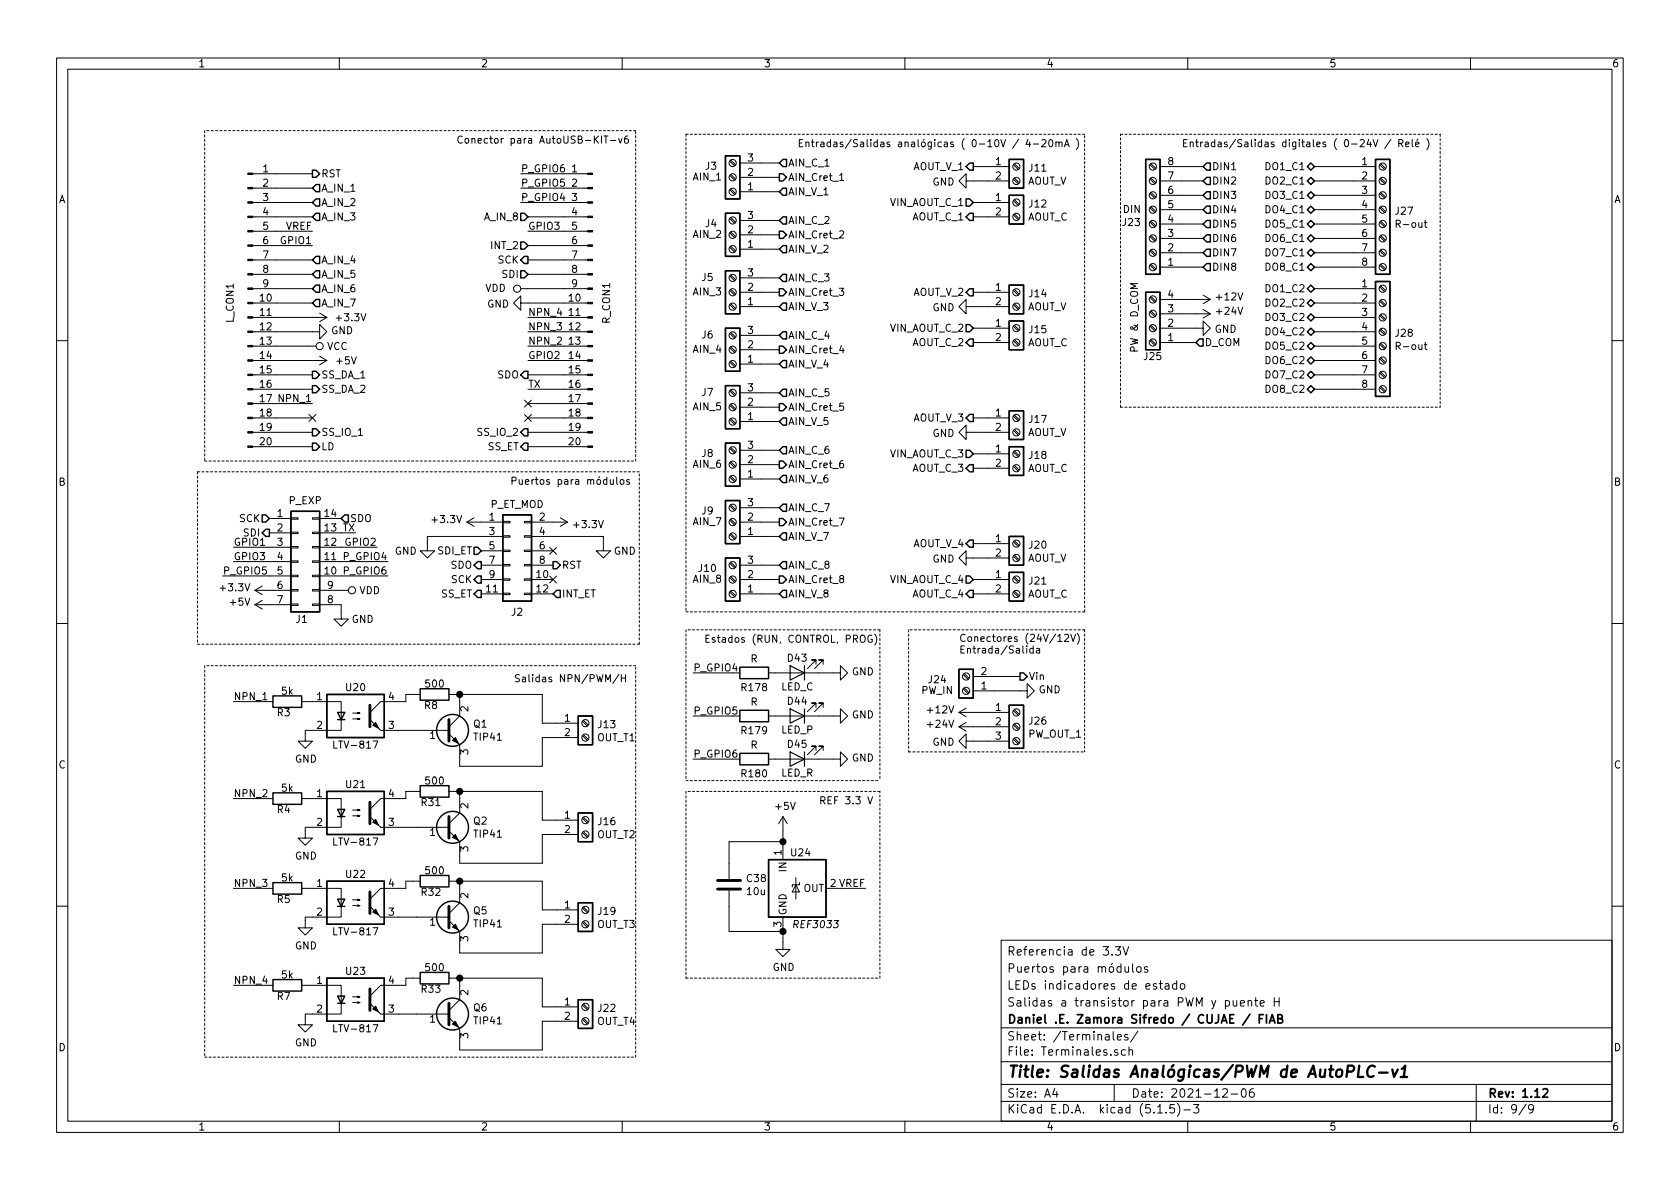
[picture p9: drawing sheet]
<svg xmlns="http://www.w3.org/2000/svg" width="297mm" height="210mm" viewBox="0 0 297 210" stroke-linecap="round" stroke-linejoin="round" font-family="sans-serif">
<g fill="none" stroke="#000" stroke-width=".18">
<path d="M10 10.3h277v189.9h-277zM12 12.2h273v186.1h-273zM60 10.3v1.9M110 10.3v1.9M160 10.3v1.9M210 10.3v1.9M260 10.3v1.9M44.7 35.8h10.5M44.7 38.3h10.5M44.7 33.3h10.5M44.7 30.7h10.5M92.1 35.8h11.8"/>
<path d="M92.1 33.3h11.8M92.1 30.7h11.8M93.3 38.3h10.6M106.3 24v1.3M106.8 24h.7M107.1 24v1.3M107.9 24.8h1M109.4 24.5l.3 .8 .3-.8M111 24l-.4 .1a.87 .87 0 0 0 0 1.2l.5-.1v-.5l-.5-.2-.2 .3M129 38.7l.9 .8M129 28.5l.9 .8M129 31l.9 .9"/>
<path d="M129 33.6l.9 .8M129.2 38.5l.9 .8M129.2 28.3l.9 .9M129.2 30.9l.9 .8M129.2 33.4l.9 .8M130.8 39h7M130.8 33.9h7M130.8 31.4h7M130.8 28.8h7M148.5 31.9h.7M170.8 32v-1.3l-1.3 1.3 1.3 1.3v-1.3h7.6M172.1 35.8h6.3"/>
<path d="M172.1 38.3h6.3M172.1 29.5h6.3M179.2 38l.8 .9M179.2 35.5l.8 .8M179.2 31.7l.8 .8M179.2 29.1l.8 .9M179.3 29l.9 .8M179.3 31.5l.9 .8M179.3 37.8l.9 .9M179.3 35.3l.9 .8M180.1 24.6l-1.1 1.7M181.7 24.6l-.3 .9h.8"/>
<path d="M182 25.1v.9M182.7 25.5h1M184.2 24.8l.5-.1 .2 .3v.2l-.8 .8h.8M185.5 24.8l.2-.1a.67 .67 0 0 1 .5 .6 .67 .67 0 0 1-.5 .7l-.3-.5zM186.7 25.2l.2-.1 .3 .1v.8M186.7 25.1v.9M187.2 25.3l.2-.2 .3 .1 .1 .8M188.2 26l.4-1.3 .5 1.3M188.3 25.6h.6M190.3 24.5a1.47 1.47 0 0 1 0 1.9M203.3 29.1l.9 .9M203.3 31.7l.9 .8"/>
<path d="M203.3 34.2l.9 .8M203.3 36.7l.9 .9M203.3 39.3l.9 .8M203.5 29l.9 .8M203.5 31.5l.9 .8M203.5 34l.9 .9M203.5 36.6l.9 .8M203.5 39.1l.9 .8M205.1 29.5h7.6M205.1 32h7.6M205.1 39.6h7.6M205.1 37.1h7.6"/>
<path d="M205.1 34.5h7.6M232.4 29.5h10.8M232.4 32h10.8M232.4 39.6h10.8M232.4 37.1h10.8M232.4 34.5h10.8M242 24.6l-.3 .9h.8M242.3 25.1v.9M242.8 24.7l.4 1.3 .4-1.3M243.9 39.3l.9 .8M243.9 36.7l.9 .9M243.9 34.2l.9 .8"/>
<path d="M243.9 31.7l.9 .8M243.9 29.1l.9 .9M244.1 39.1l.9 .8M244.1 36.6l.9 .8M244.1 34l.9 .9M244.1 31.5l.9 .8M244.1 29l.9 .8M245.9 24.6l-1.1 1.7M247.3 25.3h.6l.2-.2-.1-.3-.2-.1h-.5v1.3M247.6 25.3l.5 .7M248.5 25.5l.6-.1v-.2l-.4-.1-.2 .2 .1 .6h.5M249.7 24.7v1.1l.2 .2"/>
<path d="M250.3 25.5l.6-.1-.1-.2-.3-.1-.2 .2v.6h.5M250.7 24.6l-.2 .2M251.8 39.4h.5M252 38.9v1.1l.3 .2M252.3 24.5a1.4 1.4 0 0 1 0 1.9M44.7 58.7h11.8v-1.3l1.3 1.3-1.3 1.2v-1.2M44.7 56.1h13.1M44.7 53.6h10.5M44.7 51h10.5M44.7 48.5h10.5M44.7 46h10.5M44.7 43.4h10.5"/>
<path d="M44.7 40.9h10.5M56.5 55.4l1.3 .7M57.8 56.1l-1.3 .8M92.1 53.6v-1.3l-1.3 1.3 1.3 1.3v-1.3h11.8M92.1 51h11.8M93.3 58.7h10.6M93.3 56.1h10.6M93.3 48.5h10.6M93.3 46h10.6M93.3 43.4h10.6M93.3 40.9h10.6M129 59l.9 .8"/>
<path d="M129 48.8l.9 .9M129 51.4l.9 .8M129 53.9l.9 .8M129 41.2l.9 .8M129 43.7l.9 .9M129.2 58.8l.9 .8M129.2 48.6l.9 .9M129.2 51.2l.9 .8M129.2 53.7l.9 .9M129.2 41l.9 .9M129.2 43.6l.9 .8M130.8 59.3h7"/>
<path d="M130.8 54.2h7M130.8 51.7h7M130.8 49.1h7M130.8 44.1h7M130.8 41.5h7M148.4 51h.8l-.4 .5 .3 .1v.5l-.2 .1-.5-.1M148.5 40.9l.4-.1 .3 .4-.1 .2-.7 .7h.8M170.8 54.2v-1.2l-1.3 1.2 1.3 1.3v-1.3h7.6M172.1 51.7h6.3M172.1 58h6.3M179.2 57.7l.8 .8M179.2 53.9l.8 .8"/>
<path d="M179.2 51.4l.8 .8M179.3 57.5l.9 .9M179.3 53.7l.9 .9M179.3 51.2l.9 .8M203.3 52.6l.9 .9M203.3 55.2l.9 .8M203.3 57.7l.9 .8M203.3 41.8l.9 .9M203.3 44.4l.9 .8M203.3 46.9l.9 .8M203.5 52.4l.9 .9M203.5 55l.9 .8"/>
<path d="M203.5 57.5l.9 .9M203.5 41.7l.9 .8M203.5 44.2l.9 .8M203.5 46.7l.9 .9M205.1 58h7.6v1.3l1.3-1.3-1.3-1.2v1.2M205.1 55.5h8.9M205.1 53h8.9M205.1 47.2h7.6M205.1 44.7h7.6M205.1 42.2h7.6M212.7 54.7l1.3 .8M212.7 52.2l1.3 .8"/>
<path d="M214 55.5l-1.3 .8M214 53l-1.3 .7M232.4 58.7h10.8M232.4 56.1h10.8M232.4 53.6h10.8M232.4 51h10.8M232.4 47.2h10.8M232.4 44.7h10.8M232.4 42.2h10.8M243.9 58.3l.9 .9M243.9 55.8l.9 .8M243.9 53.3l.9 .8"/>
<path d="M243.9 50.7l.9 .9M243.9 46.9l.9 .8M243.9 44.4l.9 .8M243.9 41.8l.9 .9M244.1 58.2l.9 .8M244.1 55.6l.9 .9M244.1 53.1l.9 .8M244.1 50.5l.9 .9M244.1 46.7l.9 .9M244.1 44.2l.9 .8M244.1 41.7l.9 .8M10 60.2h2"/>
<path d="M44.7 73.9h10.5M44.7 76.4h10.5M44.7 63.7h13.1M44.7 79h10.5M44.7 71.4h10.5M44.7 68.8h10.5M44.7 66.3h10.5M44.7 61.2h11.2M54.6 73.3l1.3 1.2M55.9 73.3l-1.3 1.2M56.5 63l1.3 .7M57.8 63.7l-1.3 .8"/>
<path d="M92.7 73.3l1.3 1.2M92.7 70.8l1.3 1.2M93.3 73.9h10.6M93.3 76.4h10.6M93.3 63.7h10.6M93.3 79h10.6M93.3 71.4h10.6M93.3 68.8h10.6M93.3 66.3h10.6M93.3 61.2h10.6M94 73.3l-1.3 1.2M94 70.8l-1.3 1.2"/>
<path d="M129 79.3l.9 .8M129 69.1l.9 .9M129 71.7l.9 .8M129 74.2l.9 .9M129 61.5l.9 .9M129 64.1l.9 .8M129.2 79.1l.9 .9M129.2 69l.9 .8M129.2 71.5l.9 .8M129.2 74l.9 .9M129.2 61.3l.9 .9M129.2 63.9l.9 .8"/>
<path d="M130.8 79.6h7M130.8 74.5h7M130.8 72h7M130.8 69.5h7M130.8 64.4h7M130.8 61.8h7M148.8 61.1l-.3 .9h.8M149.1 71.3h-.6v.6l.1-.1 .5 .1v.5l-.2 .2-.4-.2M170.8 76.4v-1.2l-1.3 1.2 1.3 1.3v-1.3h7.6M172.1 60.6h6.3M172.1 73.9h6.3M179.2 79.9l.8 .9"/>
<path d="M179.2 76.1l.8 .9M179.2 73.6l.8 .8M179.2 60.2l.8 .9M179.3 79.8l.9 .8M179.3 75.9l.9 .9M179.3 73.4l.9 .8M179.3 60.1l.9 .8M203.3 60.2l.9 .9M203.5 60.1l.9 .8M205.1 60.6h6.4M232.4 63.7h10.8M232.4 68.8h10.8"/>
<path d="M232.4 66.3h10.8M232.4 61.2h10.8M243.9 68.5l.9 .8M243.9 66l.9 .8M243.9 63.4l.9 .9M243.9 60.9l.9 .8M244.1 68.3l.9 .9M244.1 65.8l.9 .8M244.1 63.2l.9 .9M244.1 60.7l.9 .8M251.8 61h.5M252 60.5v1.1l.3 .2"/>
<path d="M285 60.2h2M41.3 99.3h10.1M41.3 96.8h10.1M47.6 91.7h3.8M47.6 94.2h3.8M51.4 96.6h1.3v.3h-1.3zM51.4 94.1h1.3v.3h-1.3zM51.4 91.6h1.3v.2h-1.3zM51.4 99.2h1.3v.2h-1.3zM55.2 96.6h1.3v.3h-1.3zM55.2 94.1h1.3v.3h-1.3zM55.2 91.6h1.3v.2h-1.3z"/>
<path d="M55.2 99.2h1.3v.2h-1.3zM56.5 91.7h3.8M56.5 99.3h12.1M56.5 96.8h10.2M56.5 94.2h3.8M82.5 92.3h6.4M82.5 92.3l1.3 .8M83.8 91.6l-1.3 .7M85.1 99.9h3.8M85.1 97.4h3.8M88.9 99.8h1.3v.3h-1.3zM88.9 94.7h1.3v.3h-1.3z"/>
<path d="M88.9 92.2h1.3v.3h-1.3zM88.9 97.3h1.3v.2h-1.3zM88.9 94.9h-13.3v2.5h-1.3l1.3 1.3 1.2-1.3h-1.2M92.7 99.8h1.3v.3h-1.3zM92.7 94.7h1.3v.3h-1.3zM92.7 92.2h1.3v.3h-1.3zM92.7 97.3h1.3v.2h-1.3zM94 94.9h12.7v2.5h1.2l-1.2 1.3-1.3-1.3h1.3M94 92.3h6.3M94 99.9h3.8M94 97.4h3.8M97.2 96.8l1.2 1.2"/>
<path d="M98.4 96.8l-1.2 1.2M99.1 91.6l1.2 .7M100.3 92.3l-1.2 .8M107.9 84.8v.8h.4l.1-.1M108.4 84.8v.8M109 84.4v1.1l.2 .1M109.8 84.9l.3-.1 .2 .1v.5l-.1 .2h-.3l-.2-.1v-.5zM111.3 84.9l-.3-.1-.2 .2v.2l.5 .1v.3h-.5M129 89.5l.9 .8M129 92l.9 .8M129 94.5l.9 .9M129 81.8l.9 .9"/>
<path d="M129 84.4l.9 .8M129 99.6l.9 .9M129.2 89.3l.9 .8M129.2 91.8l.9 .9M129.2 94.4l.9 .8M129.2 81.7l.9 .8M129.2 84.2l.9 .8M129.2 99.4l.9 .9M130.8 94.9h7M130.8 92.3h7M130.8 89.8h7M130.8 84.7h7"/>
<path d="M130.8 82.2h7M130.8 99.9h7M148.4 91.6h.9l-.6 1.3M149 81.5h-.3a.87 .87 0 0 0 0 1.2l.4-.1v-.5l-.4-.2-.2 .3M170.8 98.7v-1.3l-1.3 1.3 1.3 1.2v-1.2h7.6M172.1 80.3h6.3M172.1 82.8h6.3M172.1 96.1h6.3M179.2 82.5l.8 .8M179.2 98.3l.8 .9M179.2 95.8l.8 .8M179.3 82.3l.9 .8"/>
<path d="M179.3 98.2l.9 .8M179.3 95.6l.9 .9M10 110.3h2M39.4 101.8h12M45.1 104.4h6.3M45.1 104.4l1.3 .8M45.1 106.9l1.3 .8M45.1 106.9h6.3M46.4 103.6l-1.3 .8M46.4 106.2l-1.3 .7M51.4 104.3h1.3v.2h-1.3zM51.4 106.8h1.3v.3h-1.3z"/>
<path d="M51.4 101.7h1.3v.3h-1.3zM55.2 104.3h1.3v.2h-1.3zM55.2 106.8h1.3v.3h-1.3zM55.2 101.7h1.3v.3h-1.3zM56.5 106.9h3.8v2.6h1.3l-1.3 1.2-1.2-1.2h1.2M56.5 104.4h5.1M56.5 101.8h12.1M85.1 105h3.8M85.1 102.5h3.8M88.9 102.4h1.3v.2h-1.3zM88.9 104.9h1.3v.3h-1.3zM92.7 102.4h1.3v.2h-1.3z"/>
<path d="M92.7 104.9h1.3v.3h-1.3zM94 105h3.8M94 102.5h3.8M97.2 101.9l1.2 1.2M98.4 101.9l-1.2 1.2M109.4 119.2l-1 1.7M109.9 119.3v1.3M109.9 119.9h.7M110.6 119.3v1.3M122.6 119h8.2M129 102.2l.9 .8M129 104.7l.9 .8"/>
<path d="M129.2 102l.9 .8M129.2 104.5l.9 .9M130.8 105h7M130.8 102.5h7M135.9 119h12.7v-1.3l1.3 1.3-1.3 1.3v-1.3M144.3 117.5v-.8h-.8h.8l-1.6 1.5M145.5 117.5v-.8h-.7h.7l-1.5 1.5M148.7 102.3l-.2-.1v-.3l.4-.1 .2 .1v.3l-.5 .2-.1 .2v.2l.2 .2h.2l.3-.2-.1-.4-.2-.1M152.2 112.5l.2-.2a.47 .47 0 0 1 .6 .4l-.1 .7-.2 .2-.4-.1a1 1 0 0 1-.1-1zM154.2 112.4a.59 .59 0 0 0-.8 .6 .59 .59 0 0 0 .8 .5v-.5h-.2M154.6 112.1a1.4 1.4 0 0 1 0 2M170.3 119.3l.9 .8"/>
<path d="M170.5 119.1l.8 .9M172.1 119.6h8.2M172.1 105h6.3M172.1 102.5h6.3M179.2 104.7l.8 .8M179.2 102.2l.8 .8M179.3 104.5l.9 .9M179.3 102l.9 .8M182.7 114.7l-.4-.1-.2 .3 .1 .5h.5M182.7 114.2v1.3M183.3 114.7h.5v.8M183.8 115h-.4l-.2 .2 .2 .3 .4-.1"/>
<path d="M187 113.4h.8M188.2 112.3l.5-.1 .3 .3-.1 .2-.7 .7h.8M189.3 112.2l.4 1.2 .5-1.2M190.5 112a1.47 1.47 0 0 1 0 1.9M285 110.3h2M41.3 124.1h7M53.3 124.1h7v3.3M60.3 127.2v2h-6.3v1.9h1.2l-1.2 1.2-1.3-1.2h1.3M62.4 127.1h1.2l-.4 .1v-.2l.4 .1M62.4 126.1h1.2l-.4 .1v-.2l.4 .1M66 131h.8l-.5 1.3M67.3 129.2h12.1"/>
<path d="M74.3 122.8h-2.5v1.3h-4.5l-1.9 1.9M74.3 139.9h-2.5v1.3h-4.5l-1.9 1.9M79.4 129.8l1.9 1.9v3.8h14.6v-5.1h6.3M79.4 122.8h16.5v5.1h6.3M79.4 139.9h16.5v5.1h6.3M81.3 122.8v3.8l-1.9 1.9M81.3 139.9v3.9l-1.9 1.9M103 130.1l.8 .8M103 127.6l.8 .8M103.1 129.9l.9 .9M103.1 127.4l.9 .8M107.1 120.6v-1.3l.4 .9 .4-.9v1.3"/>
<path d="M122.6 134.2h8.2M122.6 126.6h8.2M135.9 134.2h12.7v-1.2l1.3 1.2-1.3 1.3v-1.3M135.9 126.6h12.7v-1.3l1.3 1.3-1.3 1.3v-1.3M144.3 132.7v-.8h-.8h.8l-1.6 1.6M144.3 125.1v-.8h-.8h.8l-1.6 1.6M145.5 132.7v-.8h-.7h.7l-1.5 1.6M145.5 125.1v-.8h-.7h.7l-1.5 1.6M169.5 126h8.9M169.5 128.5h8.9M169.5 126l1.3 .7M169.5 128.5l1.3 .8"/>
<path d="M170.3 121.8l.9 .9M170.5 121.7l.8 .8M170.8 131.1v-1.3l-1.3 1.3 1.3 1.2v-1.2h7.6M170.8 125.2l-1.3 .8M170.8 127.8l-1.3 .7M172.1 122.2h9.5v-1.3l1.3 1.3-1.3 1.2v-1.2M179.2 130.7l.8 .9M179.2 128.2l.8 .8M179.2 125.6l.8 .9M179.3 130.6l.9 .8M179.3 128l.9 .8M179.3 125.5l.9 .8"/>
<path d="M41.3 141.2h7M41.3 157.1h7M53.3 141.2h7v3.3M53.3 157.1h7v3.3M60.3 144.4v1.9h-6.3v1.9h1.2l-1.2 1.3-1.3-1.3h1.3M62.4 144.3h1.2l-.4 .1v-.3l.4 .2M62.4 143.3h1.2l-.4 .1v-.3l.4 .2M62.4 159.1h1.2l-.4 .2v-.3l.4 .1M66 148.2h.8l-.5 1.2M67.3 146.3h12.1M74.3 155.8h-2.5v1.3h-4.5l-1.9 1.9M79.4 146.9l1.9 1.9v3.8h14.6v-5h6.3"/>
<path d="M79.4 155.8h16.5v5.1h6.3M81.3 155.8v3.8l-1.9 1.9M103 147.2l.8 .9M103 144.7l.8 .8M103.1 147.1l.9 .8M103.1 144.5l.9 .9M128.9 157.5v7.2h9.5M138.4 144.4v7.6M138.4 148.8h-9.5v6.6M138.4 144.4l-.7 1.3M138.4 144.4l.8 1.3M140.7 156.5l.7 1.2h-1.3z"/>
<path d="M140.7 155.2v3.8M141.4 156.1v.4h-1.3v.3M146 157.1h7M153.4 140.9l.4 1.3 .5-1.3M10 160.2h2M41.3 174.2h7M53.3 174.2h7v3.3M60.3 160.3v1.9h-6.3v1.9h1.2l-1.2 1.2-1.3-1.2h1.3M60.3 177.4v1.9h-6.3v1.9h1.2l-1.2 1.3-1.3-1.3h1.3M62.4 160.1h1.2l-.4 .2v-.3l.4 .1M62.4 177.3h1.2l-.4 .1v-.2l.4 .1M62.4 176.3h1.2l-.4 .1v-.3l.4 .2"/>
<path d="M66 164.1h.8l-.5 1.2M67.3 162.2h12.1M67.3 179.3h12.1M74.3 173h-2.5v1.2h-4.5l-1.9 1.9M79.4 162.8l1.9 1.9v3.8h14.6v-5.1h6.3M79.4 180l1.9 1.9v3.8h14.6v-5.1h6.3M79.4 173h16.5v5h6.3M81.3 173v3.8l-1.9 1.9M103 177.7l.8 .9M103 163.1l.8 .9M103 160.6l.8 .8M103.1 177.5l.9 .9"/>
<path d="M103.1 162.9l.9 .9M103.1 160.4l.9 .8M138.4 162.2v5.7h1.3l-1.3 1.3-1.2-1.3h1.2M177 166.3h108v32h-108zM196.6 168.8v.1M197.2 167.4h.9l-.5 .6 .4 .1v.7l-.2 .1-.6-.1M198.6 167.4l.5 1.5 .4-1.5M198.9 170.9l.1 1h.3l.2-.1M199.5 170.9v1M200.3 170.4v1.3l.2 .2M201 171.1l.3-.2 .4 .2 .1 .5-.2 .3h-.3l-.3-.1zM202.9 171l-.4-.1-.2 .2 .1 .3 .5 .1v.4h-.6"/>
<path d="M205 173.9h.5M205.2 173.4v1.3l.3 .2M206 174h.6l.1 .9M206.7 174.3l-.5 .1a.29 .29 0 0 0-.2 .2 .29 .29 0 0 0 .2 .3l.5-.1M208.1 174l-.5-.1-.3 .3 .1 .6 .2 .1 .5-.1M208.1 173.4v1.5M208.8 174.1l.2-.2 .4 .2v.7l-.2 .1-.4-.1zM218 176.9l.1 .9 .4 .1 .2-.1M218.7 176.9v1M219.3 177.4l.7-.1v-.3l-.5-.1-.2 .2 .1 .7h.6M220.7 177.1l.2-.2 .3 .1 .1 .9M220.7 176.9v1"/>
<path d="M221.8 176.9h.6M222 176.4v1.3l.4 .2M222.8 177.4l.7-.1-.1-.3-.4-.1-.2 .2 .1 .7h.5M225.3 176.4v1.5M225.3 177.1h.9M226.2 176.4v1.5M285 160.2h2M60 198.3v1.9M66 181.2h.8l-.5 1.3M103 180.3l.8 .8M103.1 180.1l.9 .8M110 198.3v1.9"/>
<path d="M160 198.3v1.9M177 194.8h108M177 191.8h108M177 187.8h108M177 181.8h108M186.5 192.5l-.4 1h1M186.8 193v1M196.8 182.4v1.3l.3 .2M197 191.8v3M197.6 183.4l.7-.1-.1-.3-.4-.1-.2 .2v.7h.6M197.6 185.7l-.3-.1-.2 .2v.2l.5 .2v.3h-.5M199 185.7l-.4-.1-.3 .3v.6l.3 .1 .4-.1"/>
<path d="M199.4 183a.37 .37 0 0 0-.6 .1l.1 .3 .5 .1 .1 .1-.2 .3-.5-.1M199.6 185.7l.2-.1 .4 .1 .1 .9M199.6 185.1v1.5M201.2 182.3l-1.3 2M204.7 196.8h.8M206.2 196.7v.1M207.6 195.3h-.7l-.1 .7 .2-.1 .5 .1 .2 .2-.1 .5-.2 .1-.6-.1M208.2 195.1a1.71 1.71 0 0 1 0 2.3M209.3 196.3h1.2M210 198.3v1.9M211 195.3h1l-.5 .6 .4 .1v.7l-.2 .1-.7-.1M216.2 192.7l.2-.2h.4l.2 .5-.9 1h.9"/>
<path d="M217.7 193.5h1.1M219.6 192.7l.4-.2a.94 .94 0 0 1 0 1.5 .82 .82 0 0 1-.4-1.3zM221.6 192.5a.59 .59 0 0 0-.7 .7l.1 .7 .2 .1 .5-.1 .1-.5-.2-.2-.4-.1-.3 .3M260 198.3v1.9M261 191.8v6.5M269.8 195.2l-1.2 2M271.1 196l-.3 .3-.4-.1-.1-.2v-.4l.1-.2 .4-.1 .2 .2a1.19 1.19 0 0 1-.2 1.2l-.4 .1"/>
<circle cx="129.5" cy="28.8" r=".63"/>
<circle cx="129.5" cy="31.4" r=".63"/>
<circle cx="129.5" cy="39" r=".63"/>
<circle cx="129.5" cy="33.9" r=".63"/>
<circle cx="179.7" cy="38.3" r=".63"/>
<circle cx="179.7" cy="35.8" r=".63"/>
<circle cx="179.7" cy="29.5" r=".63"/>
<circle cx="179.7" cy="32" r=".63"/>
<circle cx="203.8" cy="37.1" r=".63"/>
<circle cx="203.8" cy="39.6" r=".63"/>
<circle cx="203.8" cy="29.5" r=".63"/>
<circle cx="203.8" cy="34.5" r=".63"/>
<circle cx="203.8" cy="32" r=".63"/>
<circle cx="244.5" cy="32" r=".63"/>
<circle cx="244.5" cy="37.1" r=".63"/>
<circle cx="244.5" cy="34.5" r=".63"/>
<circle cx="244.5" cy="29.5" r=".63"/>
<circle cx="244.5" cy="39.6" r=".63"/>
<circle cx="91.4" cy="51" r=".63"/>
<circle cx="129.5" cy="44.1" r=".63"/>
<circle cx="129.5" cy="51.7" r=".63"/>
<circle cx="129.5" cy="59.3" r=".63"/>
<circle cx="129.5" cy="41.5" r=".63"/>
<circle cx="129.5" cy="54.2" r=".63"/>
<circle cx="129.5" cy="49.1" r=".63"/>
<circle cx="179.7" cy="54.2" r=".63"/>
<circle cx="179.7" cy="51.7" r=".63"/>
<circle cx="179.7" cy="58" r=".63"/>
<circle cx="203.8" cy="58" r=".63"/>
<circle cx="203.8" cy="53" r=".63"/>
<circle cx="203.8" cy="42.2" r=".63"/>
<circle cx="203.8" cy="44.7" r=".63"/>
<circle cx="203.8" cy="47.2" r=".63"/>
<circle cx="203.8" cy="55.5" r=".63"/>
<circle cx="244.5" cy="42.2" r=".63"/>
<circle cx="244.5" cy="58.7" r=".63"/>
<circle cx="244.5" cy="56.1" r=".63"/>
<circle cx="244.5" cy="53.6" r=".63"/>
<circle cx="244.5" cy="51" r=".63"/>
<circle cx="244.5" cy="44.7" r=".63"/>
<circle cx="244.5" cy="47.2" r=".63"/>
<circle cx="56.5" cy="61.2" r=".63"/>
<circle cx="129.5" cy="69.5" r=".63"/>
<circle cx="129.5" cy="79.6" r=".63"/>
<circle cx="129.5" cy="61.8" r=".63"/>
<circle cx="129.5" cy="64.4" r=".63"/>
<circle cx="129.5" cy="72" r=".63"/>
<circle cx="129.5" cy="74.5" r=".63"/>
<circle cx="179.7" cy="60.6" r=".63"/>
<circle cx="179.7" cy="73.9" r=".63"/>
<circle cx="179.7" cy="76.4" r=".63"/>
<circle cx="203.8" cy="60.6" r=".63"/>
<circle cx="244.5" cy="66.3" r=".63"/>
<circle cx="244.5" cy="61.2" r=".63"/>
<circle cx="244.5" cy="63.7" r=".63"/>
<circle cx="244.5" cy="68.8" r=".63"/>
<circle cx="129.5" cy="94.9" r=".63"/>
<circle cx="129.5" cy="92.3" r=".63"/>
<circle cx="129.5" cy="82.2" r=".63"/>
<circle cx="129.5" cy="89.8" r=".63"/>
<circle cx="129.5" cy="99.9" r=".63"/>
<circle cx="129.5" cy="84.7" r=".63"/>
<circle cx="179.7" cy="80.3" r=".63"/>
<circle cx="179.7" cy="82.8" r=".63"/>
<circle cx="179.7" cy="98.7" r=".63"/>
<circle cx="179.7" cy="96.1" r=".63"/>
<circle cx="62.2" cy="104.4" r=".63"/>
<circle cx="129.5" cy="105" r=".63"/>
<circle cx="129.5" cy="102.5" r=".63"/>
<circle cx="170.8" cy="119.6" r=".63"/>
<circle cx="179.7" cy="102.5" r=".63"/>
<circle cx="179.7" cy="105" r=".63"/>
<circle cx="103.5" cy="130.4" r=".63"/>
<circle cx="103.5" cy="127.9" r=".63"/>
<circle cx="170.8" cy="122.2" r=".63"/>
<circle cx="179.7" cy="126" r=".63"/>
<circle cx="179.7" cy="128.5" r=".63"/>
<circle cx="179.7" cy="131.1" r=".63"/>
<circle cx="103.5" cy="145" r=".63"/>
<circle cx="103.5" cy="147.6" r=".63"/>
<circle cx="103.5" cy="178" r=".63"/>
<circle cx="103.5" cy="160.9" r=".63"/>
<circle cx="103.5" cy="163.4" r=".63"/>
<circle cx="103.5" cy="180.6" r=".63"/>
</g>
<path d="M221 179.3l-1.3 2M223.4 179.4h-.7v1.5M223.9 179.4v1.5M222.7 180.1h.4M224.4 180.9l.5-1.5 .5 1.5M224.6 180.5h.7M225.9 180.1h.5l.2-.1 .1-.3-.3-.3h-.5v1.5h.6l.3-.3a.41 .41 0 0 0-.4-.5M272.8 192.7l.2-.2h.4l.3 .5-1 1h1" fill="none" stroke="#000" stroke-width=".3"/>
<path d="M240.3 188.4l-.2 2h.9M243.1 188.6a.87 .87 0 0 0-1 0 .87 .87 0 0 0-.4 1 .69 .69 0 0 0 .3 .8 .69 .69 0 0 0 .9-.1M243.8 189.7h1.5M246.2 189.1l.3 1.3 .6-1.3M247.6 190.4h1.2M247.8 189l.7-.6-.3 2" fill="none" stroke="#000" stroke-width=".41"/>
<g fill="none" stroke="#000" stroke-width=".25">
<path d="M55.2 30.1h.7l.6 .6-.6 .7h-.7zM55.9 37.7h.6v1.3h-.6l-.7-.7zM55.9 35.2h.6v1.2h-.6l-.7-.6zM55.9 32.6h.6v1.3h-.6l-.7-.6zM92.1 37.7h.6l.6 .6-.6 .7h-.6zM128.3 37.7h2.5v7.6h-2.5zM128.3 27.6h2.5v7.6h-2.5zM137.8 30.7h.6l.7 .7-.7 .6h-.6zM138.4 38.3h.7v1.3h-.7l-.6-.6zM138.4 33.3h.7v1.2h-.7l-.6-.6zM138.4 28.2h.7v1.3h-.7l-.6-.7zM170.8 35.2h.6l.7 .6-.7 .6h-.6z"/>
<path d="M171.4 28.8h.7v1.3h-.7l-.6-.6zM171.4 37.7h.7v1.3h-.7l-.6-.7zM178.4 34.5h2.6v5.1h-2.6zM178.4 28.2h2.6v5.1h-2.6zM202.6 28.2h2.5v20.3h-2.5zM212.7 29.5l.7-.7h.6v1.3h-.6zM212.7 39.6l.7-.6h.6v1.3h-.6zM212.7 37.1l.7-.7h.6v1.3h-.6zM213.4 31.4h.6v1.2h-.6l-.7-.6zM213.4 33.9h.6v1.3h-.6l-.7-.7zM231.1 39.6l.7-.6 .6 .6-.6 .7zM231.1 37.1l.7-.7 .6 .7-.6 .6z"/>
<path d="M231.1 32l.7-.6 .6 .6-.6 .6zM231.1 29.5l.7-.7 .6 .7-.6 .6zM231.8 33.9l.6 .6-.6 .7-.7-.7zM243.2 28.2h2.5v20.3h-2.5zM55.9 47.9h.6v1.2h-.6l-.7-.6zM55.9 45.3h.6v1.3h-.6l-.7-.6zM55.9 53h.6v1.2h-.6l-.7-.6zM55.9 50.4h.6v1.3h-.6l-.7-.7zM92.1 42.8h.6l.6 .6-.6 .7h-.6zM92.1 47.9h.6l.6 .6-.6 .6h-.6zM92.7 45.3h.6v1.3h-.6l-.6-.6zM128.3 58h2.5v7.7h-2.5z"/>
<path d="M128.3 47.9h2.5v7.6h-2.5zM137.8 51h.6l.7 .7-.7 .6h-.6zM137.8 40.9h.6l.7 .6-.7 .7h-.6zM138.4 58.7h.7v1.2h-.7l-.6-.6zM138.4 53.6h.7v1.3h-.7l-.6-.7zM138.4 48.5h.7v1.3h-.7l-.6-.7zM138.4 43.4h.7v1.3h-.7l-.6-.6zM170.8 57.4h.6l.7 .6-.7 .7h-.6zM171.4 59.9h.7v1.3h-.7l-.6-.6zM171.4 51h.7v1.3h-.7l-.6-.6zM178.4 56.8h2.6v5h-2.6zM178.4 50.4h2.6v5.1h-2.6z"/>
<path d="M202.6 51.7h2.5v10.1h-2.5zM212.1 59.9h.6v1.3h-.6l-.6-.6zM212.7 42.2l.7-.7h.6v1.3h-.6zM212.7 47.2l.7-.6h.6v1.3h-.6zM213.4 44.1h.6v1.2h-.6l-.7-.6zM231.1 58.7l.7-.7 .6 .7-.6 .6zM231.1 42.2l.7-.7 .6 .7-.6 .6zM231.1 56.1l.7-.6 .6 .6-.6 .7zM231.1 53.6l.7-.6 .6 .6-.6 .6zM231.1 51l.7-.6 .6 .6-.6 .7zM231.1 47.2l.7-.6 .6 .6-.6 .7zM231.1 44.7l.7-.6 .6 .6-.6 .6z"/>
<path d="M243.2 49.8h2.5v20.3h-2.5zM55.2 68.2h.7l.6 .6-.6 .7h-.7zM55.2 65.7h.7l.6 .6-.6 .6h-.7zM55.2 78.4h.7l.6 .6-.6 .6h-.7zM55.2 75.8h.7l.6 .6-.6 .7h-.7zM92.7 78.4h.6v1.2h-.6l-.6-.6zM92.7 75.8h.6v1.3h-.6l-.6-.7zM92.7 65.7h.6v1.2h-.6l-.6-.6zM128.3 78.4h2.5v7.6h-2.5zM128.3 68.2h2.5v7.6h-2.5zM137.8 71.4h.6l.7 .6-.7 .6h-.6zM137.8 61.2h.6l.7 .6-.7 .7h-.6z"/>
<path d="M138.4 68.8h.7v1.3h-.7l-.6-.6zM138.4 73.9h.7v1.3h-.7l-.6-.7zM138.4 79h.7v1.3h-.7l-.6-.7zM138.4 63.7h.7v1.3h-.7l-.6-.6zM170.8 79.6h.6l.7 .7-.7 .6h-.6zM171.4 73.3h.7v1.2h-.7l-.6-.6zM178.4 79h2.6v5.1h-2.6zM178.4 72.6h2.6v5.1h-2.6zM231.1 68.8l.7-.6 .6 .6-.6 .7zM231.1 66.3l.7-.6 .6 .6-.6 .6zM231.1 63.7l.7-.6 .6 .6-.6 .7zM231.1 61.2l.7-.6 .6 .6-.6 .6z"/>
<path d="M46.4 91.1h.6l.6 .6-.6 .6h-.6zM47 93.6h.6v1.3h-.6l-.6-.7zM51.4 90.4h5.1v17.8h-5.1zM61 91.1h.6v1.2h-.6l-.7-.6zM83.8 96.8h.7l.6 .6-.6 .6h-.7zM84.5 99.3h.6v1.3h-.6l-.7-.7zM88.9 91.1h5.1v15.2h-5.1zM97.8 99.3h.6l.7 .6-.7 .7h-.6zM128.3 88.5h2.5v7.6h-2.5zM128.3 98.7h2.5v7.6h-2.5zM137.8 81.5h.6l.7 .7-.7 .6h-.6zM137.8 91.7h.6l.7 .6-.7 .7h-.6z"/>
<path d="M138.4 94.2h.7v1.3h-.7l-.6-.6zM138.4 99.3h.7v1.3h-.7l-.6-.7zM138.4 89.1h.7v1.3h-.7l-.6-.6zM138.4 84.1h.7v1.2h-.7l-.6-.6zM171.4 95.5h.7v1.3h-.7l-.6-.7zM171.4 82.2h.7v1.2h-.7l-.6-.6zM178.4 94.9h2.6v5h-2.6zM84.5 104.4h.6v1.3h-.6l-.7-.7zM84.5 101.8h.6v1.3h-.6l-.7-.6zM98.4 104.4h.7v1.3h-.7l-.6-.7zM130.8 118h5.1v2h-5.1zM137.8 101.8h.6l.7 .7-.7 .6h-.6z"/>
<path d="M138.4 104.4h.7v1.3h-.7l-.6-.7zM169.5 118.4h2.6v5h-2.6zM170.8 101.8h.6l.7 .7-.7 .6h-.6zM171.4 104.4h.7v1.3h-.7l-.6-.7zM178.4 101.2h2.6v5.1h-2.6zM180.3 119h.7l.6 .6-.6 .7h-.7zM48.3 123.1h5v2h-5zM57.8 122.8h10.1v7.6h-10.1zM57.8 139.9h10.1v7.7h-10.1zM59.7 126h1.3l-.7 1.2zM59.7 127.2h1.3M74.3 121.8h5.1v2h-5.1z"/>
<path d="M74.3 138.9h5.1v2.1h-5.1zM102.2 126.6h2.6v5.1h-2.6zM130.8 133.2h5.1v2h-5.1zM130.8 125.6h5.1v2h-5.1zM178.4 124.7h2.6v7.6h-2.6zM48.3 140.2h5v2h-5zM48.3 156.1h5v2h-5zM57.8 155.8h10.1v7.6h-10.1zM59.7 143.1h1.3l-.7 1.3zM59.7 159h1.3l-.7 1.3zM59.7 144.4h1.3M74.3 154.8h5.1v2h-5.1z"/>
<path d="M102.2 159.6h2.6v5.1h-2.6zM102.2 143.8h2.6v5h-2.6zM135.9 152h10.1v10.2h-10.1zM48.3 173.2h5v2.1h-5zM57.8 173h10.1v7.6h-10.1zM59.7 176.1h1.3l-.7 1.3zM59.7 160.3h1.3M59.7 177.4h1.3M74.3 172h5.1v2h-5.1zM102.2 176.8h2.6v5.1h-2.6z"/>
<circle cx="80" cy="129.2" r="2.82"/>
<circle cx="80" cy="146.3" r="2.82"/>
<circle cx="80" cy="162.2" r="2.82"/>
<circle cx="80" cy="179.3" r="2.82"/>
</g>
<path d="M65.4 124.7v3.8M79.4 127.2v3.9M65.4 141.9v3.8M65.4 157.7v3.8M79.4 144.4v3.8M126.9 157.2h4M126.9 155.7h4M65.4 174.9v3.8M79.4 160.3v3.8M79.4 177.4v3.8" fill="none" stroke="#000" stroke-width=".51"/>
<g fill="#000" stroke="#000" stroke-width=".18">
<path d="M43.8 38.2h.9v.3h-.9zM43.8 35.7h.9v.2h-.9zM43.8 33.1h.9v.3h-.9zM43.8 30.6h.9v.3h-.9zM103.9 38.2h.9v.3h-.9zM103.9 35.7h.9v.2h-.9zM103.9 33.1h.9v.3h-.9zM103.9 30.6h.9v.3h-.9zM43.8 58.5h.9v.3h-.9zM43.8 56h.9v.3h-.9zM43.8 53.5h.9v.2h-.9zM43.8 50.9h.9v.3h-.9z"/>
<path d="M43.8 48.4h.9v.2h-.9zM43.8 45.8h.9v.3h-.9zM43.8 43.3h.9v.3h-.9zM43.8 40.8h.9v.2h-.9zM103.9 58.5h.9v.3h-.9zM103.9 56h.9v.3h-.9zM103.9 53.5h.9v.2h-.9zM103.9 50.9h.9v.3h-.9zM103.9 48.4h.9v.2h-.9zM103.9 45.8h.9v.3h-.9zM103.9 43.3h.9v.3h-.9zM103.9 40.8h.9v.2h-.9z"/>
<path d="M43.8 78.9h.9v.2h-.9zM43.8 76.3h.9v.3h-.9zM43.8 73.8h.9v.2h-.9zM43.8 71.2h.9v.3h-.9zM43.8 68.7h.9v.3h-.9zM43.8 66.2h.9v.2h-.9zM43.8 63.6h.9v.3h-.9zM43.8 61.1h.9v.2h-.9zM103.9 78.9h.9v.2h-.9zM103.9 76.3h.9v.3h-.9zM103.9 73.8h.9v.2h-.9zM103.9 71.2h.9v.3h-.9z"/>
<path d="M103.9 68.7h.9v.3h-.9zM103.9 66.2h.9v.2h-.9zM103.9 63.6h.9v.3h-.9zM103.9 61.1h.9v.2h-.9zM65.9 128.3l.5-.5 .5 1zM65.4 127.2l1.9 2zM80 130.9l.5-.5 .5 1zM66.4 144.9l.5 1-1-.5zM65.4 144.4l1.9 1.9zM80 148.1l.5-.5 .5 1zM65.9 161.3l.5-.5 .5 1zM65.9 178.4l.5-.5 .5 1z"/>
<path d="M65.4 160.3l1.9 1.9zM65.4 177.4l1.9 1.9zM80 164l.5-.6 .5 1.1zM80 181.1l.5-.5 .5 1z"/>
</g>
<path d="M139.7 117.7l2.5 1.3-2.5 1.3zM142.2 117.7v2.6M139.7 133l2.5 1.2-2.5 1.3zM139.7 125.3l2.5 1.3-2.5 1.3zM142.2 125.3v2.6M142.2 133v2.5" fill="none" stroke="#000" stroke-width=".2"/>
<g fill="none" stroke="#000" stroke-width=".18" stroke-dasharray=".4 .4">
<path d="M36.2 23.1v58.4M112.4 23.1h-76.2M121.3 23.7v84.5M191.8 23.7h-70.5M198.1 23.7h56.5M254.6 23.7v48.3M198.1 72v-48.3M198.1 72h56.5M34.9 83.4v30.5M36.2 81.5h76.2M112.4 81.5v-58.4M113 83.4h-78.1"/>
<path d="M34.9 113.9h78.1M36.2 117.7v69.2M112.4 117.7h-76.2M113 113.9v-30.5M121.3 111.4v26.6M121.3 108.2h70.5M155.6 111.4v26.6M155.6 111.4h-34.3M160.7 111.4v21.6M191.8 111.4h-31.1M191.8 108.2v-84.5M191.8 111.4v21.6"/>
<path d="M121.3 139.9v33.1M121.3 138h34.3M155.6 139.9h-34.3M160.7 133h31.1M121.3 173h34.3M155.6 173v-33.1M36.2 186.9h76.2M112.4 186.9v-69.2"/>
</g>
<g fill="#000" stroke="#000" stroke-width=".25">
<circle cx="81.3" cy="122.8" r=".51"/>
<circle cx="81.3" cy="139.9" r=".51"/>
<circle cx="81.3" cy="155.8" r=".51"/>
<circle cx="138.4" cy="148.8" r=".51"/>
<circle cx="81.3" cy="173" r=".51"/>
<circle cx="138.4" cy="164.7" r=".51"/>
</g>
<text font-size="2.8" x="178" y="190.5">Title: Salidas Analógicas/PWM de AutoPLC-v1</text>
<g font-size="2.1">
<text x="178" y="172">Puertos para módulos</text>
<text x="178" y="169">Referencia de 3.3V</text>
<text x="178" y="178">Salidas a transistor para PWM y puente H</text>
<text x="178" y="175">LEDs indicadores de estado</text>
<text x="178" y="184">Sheet: /Terminales/</text>
<text x="178" y="181">Daniel .E. Zamora Sifredo / CUJAE / FIAB</text>
<text x="178" y="186.7">File: Terminales.sch</text>
<text x="178" y="196.9">KiCad E.D.A. kicad (5.1.5)-3</text>
<text x="178" y="194.1">Size: A4</text>
<text x="200" y="194.1">Date: 2021-12-06</text>
<text x="263" y="194.1">Rev: 1.12</text>
<text x="263" y="196.9">Id: 9/9</text>
</g>
<g font-size="1.8">
<text x="35" y="11.9">1</text>
<text x="85" y="11.9">2</text>
<text x="135" y="11.9">3</text>
<text x="185" y="11.9">4</text>
<text x="235" y="11.9">5</text>
<text x="285" y="11.9">6</text>
<text x="80.6" y="25.4">Conector para AutoUSB-KIT-v6</text>
<text x="132.2" y="28.6">3</text>
<text x="139.3" y="29.5">AIN_C_1</text>
<text x="141" y="26">Entradas/Salidas analógicas ( 0-10V / 4-20mA )</text>
<text x="176" y="29.2">1</text>
<text x="206.5" y="29.2">8</text>
<text x="208.9" y="26">Entradas/Salidas digitales ( 0-24V / Relé )</text>
<text x="240.8" y="29.2">1</text>
<text x="10.4" y="35.9">A</text>
<text x="46.5" y="30.5">1</text>
<text x="46.5" y="33">2</text>
<text x="46.5" y="35.6">3</text>
<text x="56.8" y="33.9">A_IN_1</text>
<text x="56.8" y="31.4">RST</text>
<text x="92.1" y="30.5">P_GPIO6</text>
<text x="92.1" y="33">P_GPIO5</text>
<text x="92.1" y="35.6">P_GPIO4</text>
<text x="101.1" y="30.5">1</text>
<text x="101.1" y="33">2</text>
<text x="101.1" y="35.6">3</text>
<text x="122.6" y="31.9">AIN_1</text>
<text x="124.8" y="30">J3</text>
<text x="132.2" y="33.6">1</text>
<text x="132.2" y="31.1">2</text>
<text x="139.3" y="34.5">AIN_V_1</text>
<text x="139.3" y="32">AIN_Cret_1</text>
<text x="161.4" y="30.1">AOUT_V_1</text>
<text x="164.9" y="32.8">GND</text>
<text x="176" y="35.6">1</text>
<text x="176" y="31.7">2</text>
<text x="181.6" y="32.7">AOUT_V</text>
<text x="182" y="30.3">J11</text>
<text x="206.5" y="34.3">6</text>
<text x="206.5" y="31.7">7</text>
<text x="214.2" y="30.1">DIN1</text>
<text x="214.2" y="32.6">DIN2</text>
<text x="214.2" y="35.2">DIN3</text>
<text x="224" y="35.2">DO3_C1</text>
<text x="224" y="32.6">DO2_C1</text>
<text x="224" y="30.1">DO1_C1</text>
<text x="240.8" y="31.7">2</text>
<text x="240.8" y="34.3">3</text>
<text x="285.4" y="35.9">A</text>
<text x="46.5" y="38.1">4</text>
<text x="46.5" y="40.6">5</text>
<text x="50.5" y="40.6">VREF</text>
<text x="56.8" y="39">A_IN_3</text>
<text x="56.8" y="36.4">A_IN_2</text>
<text x="85.8" y="39">A_IN_8</text>
<text x="93.3" y="40.6">GPIO3</text>
<text x="101.1" y="38.1">4</text>
<text x="101.1" y="40.6">5</text>
<text x="124.8" y="40.2">J4</text>
<text x="132.2" y="41.3">2</text>
<text x="132.2" y="38.7">3</text>
<text x="139.3" y="39.6">AIN_C_2</text>
<text x="157.4" y="36.4">VIN_AOUT_C_1</text>
<text x="161.3" y="39">AOUT_C_1</text>
<text x="176" y="38.1">2</text>
<text x="181.7" y="39">AOUT_C</text>
<text x="182" y="36.7">J12</text>
<text x="198.6" y="40">J23</text>
<text x="198.6" y="37.7">DIN</text>
<text x="206.5" y="41.9">3</text>
<text x="206.5" y="39.4">4</text>
<text x="206.5" y="36.8">5</text>
<text x="214.2" y="40.3">DIN5</text>
<text x="214.2" y="37.7">DIN4</text>
<text x="224" y="40.3">DO5_C1</text>
<text x="224" y="37.7">DO4_C1</text>
<text x="240.8" y="36.8">4</text>
<text x="240.8" y="39.4">5</text>
<text x="240.8" y="41.9">6</text>
<text x="246.8" y="38">J27</text>
<text x="247.2" y="40.3">R-out</text>
<text x="46.5" y="43.2">6</text>
<text x="46.5" y="45.7">7</text>
<text x="49.8" y="43.2">GPIO1</text>
<text x="56.8" y="46.6">A_IN_4</text>
<text x="87" y="44.1">INT_2</text>
<text x="88.1" y="46.6">SCK</text>
<text x="101.1" y="43.2">6</text>
<text x="101.1" y="45.7">7</text>
<text x="122.6" y="42.1">AIN_2</text>
<text x="132.2" y="43.8">1</text>
<text x="139.3" y="44.7">AIN_V_2</text>
<text x="139.3" y="42.2">AIN_Cret_2</text>
<text x="206.5" y="47">1</text>
<text x="206.5" y="44.4">2</text>
<text x="214.2" y="42.8">DIN6</text>
<text x="214.2" y="47.9">DIN8</text>
<text x="214.2" y="45.3">DIN7</text>
<text x="224" y="42.8">DO6_C1</text>
<text x="224" y="47.9">DO8_C1</text>
<text x="224" y="45.3">DO7_C1</text>
<text x="240.8" y="44.4">7</text>
<text x="240.8" y="47">8</text>
<text x="46" y="53.3">10</text>
<text x="46.5" y="48.3">8</text>
<text x="46.5" y="50.8">9</text>
<text x="56.8" y="49.1">A_IN_5</text>
<text x="56.8" y="51.7">A_IN_6</text>
<text x="85.8" y="51.6">VDD</text>
<text x="88.9" y="49.1">SDI</text>
<text x="100.6" y="53.3">10</text>
<text x="101.1" y="48.3">8</text>
<text x="101.1" y="50.8">9</text>
<text x="122.6" y="52.2">AIN_3</text>
<text x="124.1" y="49.7">J5</text>
<text x="132.2" y="54">1</text>
<text x="132.2" y="51.4">2</text>
<text x="132.2" y="48.9">3</text>
<text x="139.3" y="52.3">AIN_Cret_3</text>
<text x="139.3" y="49.8">AIN_C_3</text>
<text x="161.4" y="52.3">AOUT_V_2</text>
<text x="176" y="51.4">1</text>
<text x="176" y="54">2</text>
<text x="182" y="52.6">J14</text>
<text x="206.5" y="52.7">4</text>
<text x="215.2" y="53.1">+12V</text>
<text x="224" y="51.7">DO1_C2</text>
<text x="240.8" y="50.8">1</text>
<text x="240.8" y="53.3">2</text>
<text x="41.3" y="57" transform="rotate(-90 41.3 57)">L_CON1</text>
<text x="46" y="55.9">11</text>
<text x="46" y="58.4">12</text>
<text x="56.8" y="54.2">A_IN_7</text>
<text x="58.5" y="59.1">GND</text>
<text x="59.6" y="56.8">+3.3V</text>
<text x="86.1" y="54.4">GND</text>
<text x="93.3" y="58.4">NPN_3</text>
<text x="93.3" y="55.9">NPN_4</text>
<text x="100.6" y="55.9">11</text>
<text x="100.6" y="58.4">12</text>
<text x="107.9" y="57.2" transform="rotate(-90 107.9 57.2)">R_CON1</text>
<text x="124.1" y="59.9">J6</text>
<text x="132.2" y="59">3</text>
<text x="139.3" y="59.9">AIN_C_4</text>
<text x="139.3" y="54.9">AIN_V_3</text>
<text x="157.4" y="58.7">VIN_AOUT_C_2</text>
<text x="164.9" y="55">GND</text>
<text x="176" y="57.8">1</text>
<text x="181.6" y="54.9">AOUT_V</text>
<text x="182" y="58.9">J15</text>
<text x="206.5" y="57.8">2</text>
<text x="206.5" y="55.2">3</text>
<text x="214.8" y="58.8">GND</text>
<text x="215.2" y="55.7">+24V</text>
<text x="224" y="59.3">DO4_C2</text>
<text x="224" y="56.8">DO3_C2</text>
<text x="224" y="54.2">DO2_C2</text>
<text x="240.8" y="55.9">3</text>
<text x="240.8" y="58.4">4</text>
<text x="246.8" y="59.6">J28</text>
<text x="46" y="61">13</text>
<text x="46" y="63.5">14</text>
<text x="57.8" y="61.9">VCC</text>
<text x="59.6" y="64.4">+5V</text>
<text x="93.3" y="61">NPN_2</text>
<text x="93.3" y="63.5">GPIO2</text>
<text x="100.6" y="61">13</text>
<text x="100.6" y="63.5">14</text>
<text x="122.6" y="62.4">AIN_4</text>
<text x="132.2" y="64.1">1</text>
<text x="132.2" y="61.6">2</text>
<text x="139.3" y="65">AIN_V_4</text>
<text x="139.3" y="62.5">AIN_Cret_4</text>
<text x="161.3" y="61.2">AOUT_C_2</text>
<text x="176" y="60.3">2</text>
<text x="181.7" y="61.2">AOUT_C</text>
<text x="201.2" y="61.9" transform="rotate(-90 201.2 61.9)">PW &amp; D_COM</text>
<text x="202.3" y="63.7">J25</text>
<text x="206.5" y="60.3">1</text>
<text x="213" y="61.2">D_COM</text>
<text x="224" y="64.4">DO6_C2</text>
<text x="224" y="61.8">DO5_C2</text>
<text x="240.8" y="61">5</text>
<text x="240.8" y="63.5">6</text>
<text x="247.2" y="61.9">R-out</text>
<text x="46" y="66">15</text>
<text x="46" y="68.6">16</text>
<text x="46" y="71.1">17</text>
<text x="49.6" y="71.1">NPN_1</text>
<text x="56.8" y="69.5">SS_DA_2</text>
<text x="56.8" y="66.9">SS_DA_1</text>
<text x="88" y="66.9">SDO</text>
<text x="93.3" y="68.6">TX</text>
<text x="100.6" y="66">15</text>
<text x="100.6" y="68.6">16</text>
<text x="100.6" y="71.1">17</text>
<text x="124.1" y="70">J7</text>
<text x="132.2" y="71.7">2</text>
<text x="132.2" y="69.2">3</text>
<text x="139.3" y="70.1">AIN_C_5</text>
<text x="224" y="69.5">DO8_C2</text>
<text x="224" y="66.9">DO7_C2</text>
<text x="240.8" y="66">7</text>
<text x="240.8" y="68.6">8</text>
<text x="46" y="73.7">18</text>
<text x="46" y="76.2">19</text>
<text x="56.8" y="77.1">SS_IO_1</text>
<text x="84.6" y="77.1">SS_IO_2</text>
<text x="100.6" y="73.7">18</text>
<text x="100.6" y="76.2">19</text>
<text x="122.6" y="72.6">AIN_5</text>
<text x="132.2" y="74.3">1</text>
<text x="139.3" y="72.6">AIN_Cret_5</text>
<text x="139.3" y="75.2">AIN_V_5</text>
<text x="161.4" y="74.5">AOUT_V_3</text>
<text x="164.9" y="77.3">GND</text>
<text x="176" y="73.7">1</text>
<text x="176" y="76.2">2</text>
<text x="181.6" y="77.1">AOUT_V</text>
<text x="182" y="74.8">J17</text>
<text x="46" y="78.7">20</text>
<text x="56.8" y="79.6">LD</text>
<text x="86.2" y="79.6">SS_ET</text>
<text x="100.6" y="78.7">20</text>
<text x="122.6" y="82.7">AIN_6</text>
<text x="124.1" y="80.8">J8</text>
<text x="132.2" y="81.9">2</text>
<text x="132.2" y="79.4">3</text>
<text x="139.3" y="82.8">AIN_Cret_6</text>
<text x="139.3" y="80.3">AIN_C_6</text>
<text x="157.4" y="80.9">VIN_AOUT_C_3</text>
<text x="161.3" y="83.4">AOUT_C_3</text>
<text x="176" y="80">1</text>
<text x="176" y="82.5">2</text>
<text x="181.7" y="83.5">AOUT_C</text>
<text x="182" y="81.1">J18</text>
<text x="10.4" y="85.9">B</text>
<text x="51.1" y="89.2">P_EXP</text>
<text x="86.7" y="89.8">P_ET_MOD</text>
<text x="90.2" y="85.7">Puertos para módulos</text>
<text x="132.2" y="89.5">3</text>
<text x="132.2" y="84.4">1</text>
<text x="139.3" y="85.3">AIN_V_6</text>
<text x="285.4" y="85.9">B</text>
<text x="42.4" y="92.3">SCK</text>
<text x="43.2" y="94.9">SDI</text>
<text x="49" y="91.4">1</text>
<text x="49" y="94">2</text>
<text x="57.5" y="94">13 TX</text>
<text x="57.5" y="91.4">14</text>
<text x="61.8" y="92.3">SDO</text>
<text x="76.6" y="92.5">+3.3V</text>
<text x="86.5" y="92.1">1</text>
<text x="86.5" y="94.6">3</text>
<text x="95.4" y="92.1">2</text>
<text x="95.4" y="94.6">4</text>
<text x="101.6" y="93.4">+3.3V</text>
<text x="122.6" y="92.9">AIN_7</text>
<text x="124.1" y="91">J9</text>
<text x="132.2" y="94.6">1</text>
<text x="132.2" y="92.1">2</text>
<text x="139.3" y="95.5">AIN_V_7</text>
<text x="139.3" y="93">AIN_Cret_7</text>
<text x="139.3" y="90.4">AIN_C_7</text>
<text x="176" y="95.9">1</text>
<text x="39.4" y="101.6">P_GPIO5</text>
<text x="41.3" y="99.1">GPIO3</text>
<text x="41.3" y="96.5">GPIO1</text>
<text x="49" y="96.5">3</text>
<text x="49" y="99.1">4</text>
<text x="49" y="101.6">5</text>
<text x="57.5" y="101.6">10</text>
<text x="57.5" y="99.1">11</text>
<text x="57.5" y="96.5">12</text>
<text x="61" y="99.1">P_GPIO4</text>
<text x="61" y="101.6">P_GPIO6</text>
<text x="61.3" y="96.5">GPIO2</text>
<text x="69.8" y="98.1">GND</text>
<text x="77.4" y="98">SDI_ET</text>
<text x="79.7" y="100.6">SDO</text>
<text x="86.5" y="97.1">5</text>
<text x="86.5" y="99.7">7</text>
<text x="95.4" y="97.1">6</text>
<text x="95.4" y="99.7">8</text>
<text x="99.3" y="100.6">RST</text>
<text x="108.5" y="98.1">GND</text>
<text x="123.6" y="101.1">J10</text>
<text x="132.2" y="99.7">3</text>
<text x="139.3" y="100.6">AIN_C_8</text>
<text x="161.4" y="96.8">AOUT_V_4</text>
<text x="164.9" y="99.5">GND</text>
<text x="176" y="98.4">2</text>
<text x="181.6" y="99.3">AOUT_V</text>
<text x="182" y="97">J20</text>
<text x="39.1" y="104.6">+3.3V</text>
<text x="40.8" y="107.1">+5V</text>
<text x="49" y="104.1">6</text>
<text x="49" y="106.7">7</text>
<text x="57.9" y="106.7">8</text>
<text x="57.9" y="104.1">9</text>
<text x="63.5" y="105.1">VDD</text>
<text x="78" y="105.7">SS_ET</text>
<text x="79.8" y="103.1">SCK</text>
<text x="86" y="104.8">11</text>
<text x="86.5" y="102.2">9</text>
<text x="94.9" y="102.2">10</text>
<text x="94.9" y="104.8">12</text>
<text x="99.3" y="105.7">INT_ET</text>
<text x="122.6" y="103">AIN_8</text>
<text x="132.2" y="104.8">1</text>
<text x="132.2" y="102.2">2</text>
<text x="139.3" y="105.7">AIN_V_8</text>
<text x="139.3" y="103.1">AIN_Cret_8</text>
<text x="157.4" y="103.1">VIN_AOUT_C_4</text>
<text x="161.3" y="105.7">AOUT_C_4</text>
<text x="176" y="102.2">1</text>
<text x="176" y="104.8">2</text>
<text x="181.7" y="105.7">AOUT_C</text>
<text x="182" y="103.4">J21</text>
<text x="52.4" y="110.2">J1</text>
<text x="62.2" y="110.2">GND</text>
<text x="90.5" y="108.9">J2</text>
<text x="124.5" y="113.7">Estados (RUN, CONTROL, PROG)</text>
<text x="169.5" y="113.5">Conectores (24V/12V)</text>
<text x="122.6" y="118.7">P_GPIO4</text>
<text x="132.7" y="117.1">R</text>
<text x="139.3" y="117">D43</text>
<text x="150.6" y="119.4">GND</text>
<text x="169.5" y="115.6">Entrada/Salida</text>
<text x="173.5" y="119.4">2</text>
<text x="41.3" y="123.8">NPN_1</text>
<text x="49.8" y="122.9">5k</text>
<text x="56" y="123.8">1</text>
<text x="61.2" y="122.2">U20</text>
<text x="68.7" y="123.8">4</text>
<text x="75.1" y="125.4">R8</text>
<text x="75.4" y="121.6">500</text>
<text x="82.8" y="125.8" transform="rotate(-90 82.8 125.8)">2</text>
<text x="90.8" y="120.6">Salidas NPN/PWM/H</text>
<text x="131.2" y="122.2">R178</text>
<text x="132.7" y="124.8">R</text>
<text x="138.1" y="122.1">LED_C</text>
<text x="139.3" y="124.6">D44</text>
<text x="162.9" y="122.7">PW_IN</text>
<text x="164.2" y="120.8">J24</text>
<text x="173.5" y="121.9">1</text>
<text x="176" y="125.7">1</text>
<text x="181.9" y="120.3">Vin</text>
<text x="183.6" y="122.6">GND</text>
<text x="49" y="126.7">R3</text>
<text x="56" y="128.9">2</text>
<text x="68.7" y="128.9">3</text>
<text x="76" y="130.7">1</text>
<text x="83.8" y="128.7">Q1</text>
<text x="83.9" y="131">TIP41</text>
<text x="99.8" y="127.6">1</text>
<text x="99.8" y="130.2">2</text>
<text x="105.6" y="131.1">OUT_T1</text>
<text x="105.8" y="128.8">J13</text>
<text x="122.6" y="126.4">P_GPIO5</text>
<text x="131.2" y="129.8">R179</text>
<text x="138.1" y="129.7">LED_P</text>
<text x="150.6" y="127">GND</text>
<text x="164.1" y="126.2">+12V</text>
<text x="164.1" y="128.7">+24V</text>
<text x="164.9" y="131.9">GND</text>
<text x="176" y="128.3">2</text>
<text x="176" y="130.8">3</text>
<text x="181.8" y="130.4">PW_OUT_1</text>
<text x="182" y="128.1">J26</text>
<text x="10.4" y="135.9">C</text>
<text x="52.1" y="134.9">GND</text>
<text x="59.4" y="132.4">LTV-817</text>
<text x="82.8" y="133.4" transform="rotate(-90 82.8 133.4)">3</text>
<text x="122.6" y="134">P_GPIO6</text>
<text x="131.2" y="137.5">R180</text>
<text x="132.7" y="132.4">R</text>
<text x="138.1" y="137.3">LED_R</text>
<text x="139.3" y="132.3">D45</text>
<text x="150.6" y="134.7">GND</text>
<text x="285.4" y="135.9">C</text>
<text x="41.3" y="141">NPN_2</text>
<text x="49" y="143.8">R4</text>
<text x="49.8" y="140">5k</text>
<text x="56" y="141">1</text>
<text x="61.2" y="139.4">U21</text>
<text x="68.7" y="141">4</text>
<text x="74.6" y="142.5">R31</text>
<text x="75.4" y="138.7">500</text>
<text x="82.8" y="143" transform="rotate(-90 82.8 143)">2</text>
<text x="137.2" y="143.2">+5V</text>
<text x="144.8" y="142.2">REF 3.3 V</text>
<text x="56" y="146">2</text>
<text x="59.4" y="149.5">LTV-817</text>
<text x="68.7" y="146">3</text>
<text x="76" y="147.8">1</text>
<text x="83.8" y="145.8">Q2</text>
<text x="83.9" y="148.1">TIP41</text>
<text x="99.8" y="144.8">1</text>
<text x="99.8" y="147.3">2</text>
<text x="105.6" y="148.2">OUT_T2</text>
<text x="105.8" y="145.9">J16</text>
<text x="49.8" y="155.9">5k</text>
<text x="52.1" y="152">GND</text>
<text x="61.2" y="155.2">U22</text>
<text x="75.4" y="154.6">500</text>
<text x="82.8" y="150.6" transform="rotate(-90 82.8 150.6)">3</text>
<text x="132.1" y="156">C38</text>
<text x="138.2" y="151.2" transform="rotate(-90 138.2 151.2)">1</text>
<text x="139.1" y="154" transform="rotate(-90 139.1 154)">IN</text>
<text x="139.9" y="151.4">U24</text>
<text x="41.3" y="156.8">NPN_3</text>
<text x="49" y="159.7">R5</text>
<text x="56" y="156.8">1</text>
<text x="56" y="161.9">2</text>
<text x="68.7" y="161.9">3</text>
<text x="68.7" y="156.8">4</text>
<text x="74.6" y="158.4">R32</text>
<text x="82.8" y="158.8" transform="rotate(-90 82.8 158.8)">2</text>
<text x="83.8" y="161.7">Q5</text>
<text x="99.8" y="160.6">1</text>
<text x="105.8" y="161.8">J19</text>
<text x="132.2" y="158.3">10u</text>
<text x="139.1" y="161.9" transform="rotate(-90 139.1 161.9)">GND</text>
<text x="142.1" y="157.7">OUT</text>
<text x="146.8" y="156.8">2 VREF</text>
<text x="52.1" y="167.9">GND</text>
<text x="59.4" y="165.4">LTV-817</text>
<text x="76" y="163.7">1</text>
<text x="82.8" y="166.5" transform="rotate(-90 82.8 166.5)">3</text>
<text x="83.9" y="164">TIP41</text>
<text x="99.8" y="163.2">2</text>
<text x="105.6" y="164.1">OUT_T3</text>
<text x="138.2" y="163.9" transform="rotate(-90 138.2 163.9)">3</text>
<text x="140.6" y="164.1">REF3033</text>
<text x="41.3" y="174">NPN_4</text>
<text x="49.8" y="173">5k</text>
<text x="56" y="174">1</text>
<text x="61.2" y="172.4">U23</text>
<text x="68.7" y="174">4</text>
<text x="75.4" y="171.7">500</text>
<text x="136.6" y="171.7">GND</text>
<text x="49" y="176.8">R7</text>
<text x="56" y="179.1">2</text>
<text x="68.7" y="179.1">3</text>
<text x="74.6" y="175.6">R33</text>
<text x="82.8" y="176" transform="rotate(-90 82.8 176)">2</text>
<text x="83.8" y="178.8">Q6</text>
<text x="99.8" y="177.8">1</text>
<text x="105.8" y="178.9">J22</text>
<text x="10.4" y="185.9">D</text>
<text x="52.1" y="185">GND</text>
<text x="59.4" y="182.5">LTV-817</text>
<text x="76" y="180.8">1</text>
<text x="82.8" y="183.6" transform="rotate(-90 82.8 183.6)">3</text>
<text x="83.9" y="181.1">TIP41</text>
<text x="99.8" y="180.3">2</text>
<text x="105.6" y="181.2">OUT_T4</text>
<text x="285.4" y="185.9">D</text>
<text x="35" y="199.9">1</text>
<text x="85" y="199.9">2</text>
<text x="135" y="199.9">3</text>
<text x="185" y="199.9">4</text>
<text x="235" y="199.9">5</text>
<text x="285" y="199.9">6</text>
</g>
</svg>
